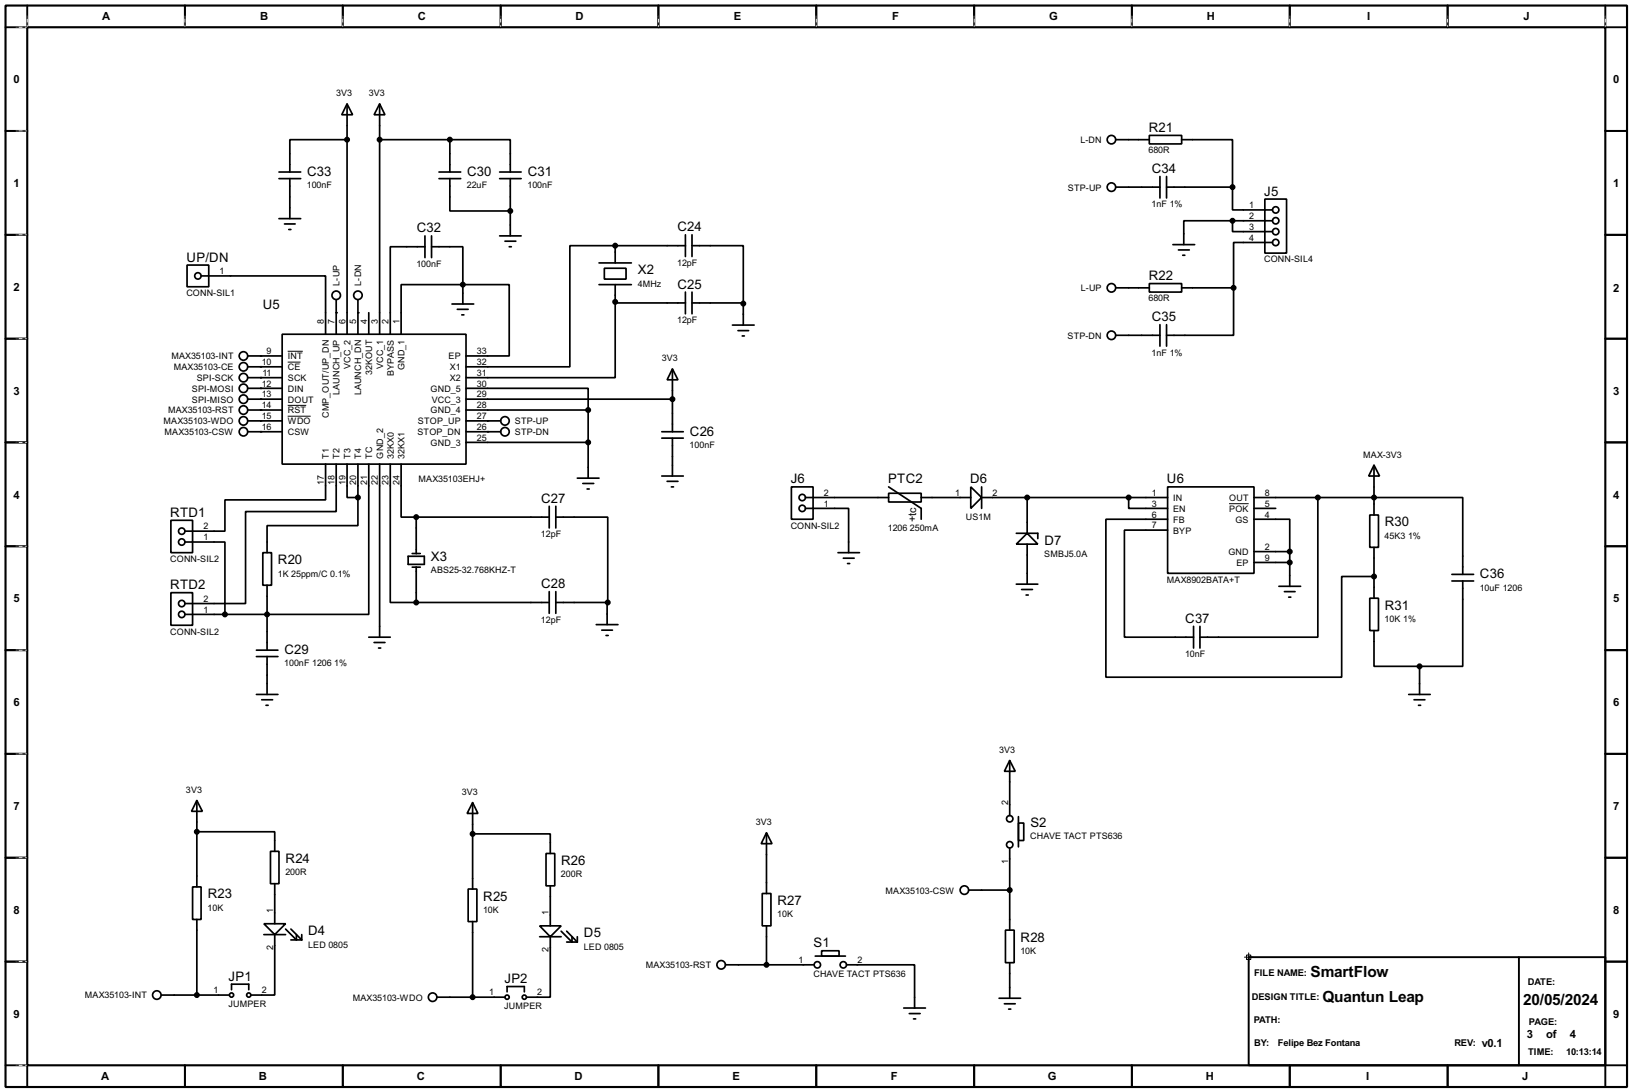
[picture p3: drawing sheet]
<svg xmlns="http://www.w3.org/2000/svg" width="383mm" height="256mm" viewBox="0 0 383 256" stroke-linecap="round" stroke-linejoin="round" font-family="sans-serif">
<path d="M1.3 1.3h381v254h-381zM6.4 6.4h370.8v243.8h-370.8z" fill="none" stroke="#000" stroke-width=".5"/>
<g fill="none" stroke="#000" stroke-width=".45">
<path d="M6.4 1.3v5.1h-5.1M43.5 1.3v5.1M80.6 1.3v5.1M117.7 1.3v5.1M154.7 1.3v5.1M191.8 1.3v5.1M228.9 1.3v5.1M266 1.3v5.1M303.1 1.3v5.1M340.2 1.3v5.1M377.2 1.3v5.1h5.1M1.3 30.8h5.1"/>
<path d="M377.2 30.8h5.1M1.3 55.2h5.1M377.2 55.2h5.1M1.3 79.6h5.1M377.2 79.6h5.1M1.3 103.9h5.1M377.2 103.9h5.1M1.3 128.3h5.1M377.2 128.3h5.1M1.3 152.7h5.1M377.2 152.7h5.1M1.3 177.1h5.1"/>
<path d="M377.2 177.1h5.1M1.3 201.5h5.1M377.2 201.5h5.1M1.3 225.9h5.1M293.4 224.8h83.8v25.4h-83.8zM356.9 224.8v25.4M377.2 225.9h5.1M1.3 250.2h5.1v5.1M43.5 250.2v5.1M80.6 250.2v5.1M117.7 250.2v5.1M154.7 250.2v5.1"/>
<path d="M191.8 250.2v5.1M228.9 250.2v5.1M266 250.2v5.1M303.1 250.2v5.1M340.2 250.2v5.1M382.3 250.2h-5.1v5.1"/>
</g>
<g fill="none" stroke="#fff" stroke-width=".23">
<path d="M3.9 6.4h2.3M6.4 3.9v2.3M43.5 3.9v2.3M80.6 3.9v2.3M117.7 3.9v2.3M154.7 3.9v2.3M191.8 3.9v2.3M228.9 3.9v2.3M266 3.9v2.3M303.1 3.9v2.3M340.2 3.9v2.3M377.2 3.9v2.3"/>
<path d="M3.9 30.8h2.3M3.9 55.2h2.3M3.9 79.6h2.3M3.9 103.9h2.3M3.9 128.3h2.3M3.9 152.7h2.3M3.9 177.1h2.3M3.9 201.5h2.3M3.9 225.9h2.3M3.9 250.2h2.3"/>
</g>
<g fill="none" stroke="#000" stroke-width=".23" stroke-dasharray=".5 1">
<path d="M3.9 6.4h2.3M6.4 3.9v2.3M43.5 3.9v2.3M80.6 3.9v2.3M117.7 3.9v2.3M154.7 3.9v2.3M191.8 3.9v2.3M228.9 3.9v2.3M266 3.9v2.3M303.1 3.9v2.3M340.2 3.9v2.3M377.2 3.9v2.3"/>
<path d="M3.9 30.8h2.3M3.9 55.2h2.3M3.9 79.6h2.3M3.9 103.9h2.3M3.9 128.3h2.3M3.9 152.7h2.3M3.9 177.1h2.3M3.9 201.5h2.3M3.9 225.9h2.3M3.9 250.2h2.3"/>
</g>
<path d="M67.6 82.5h3.6M67.6 85.1h3M67.6 95.2h4.4M67.6 97.8h5.4M288.8 118.3h4.6M292.4 224.8h2M292.9 224.3h1v1.1h-1zM293.4 223.8v2.1" fill="none" stroke="#000" stroke-width=".23"/>
<g fill="none" stroke="#000" stroke-width=".4">
<path d="M81.6 24.4l1.3 2.6h-2.6zM81.6 32.8h-13.5v7.6M81.6 24.4v54.1M89.2 24.4l1.3 2.6h-2.6zM89.2 32.8h16.5M89.2 24.4v54.1M105.7 32.8h14.2v7.6M105.7 32.8v7.6M262.2 32.8h7.9M270.1 31.8h7.6v2h-7.6zM277.7 32.8h11.9v11.2M65.6 42h5.1"/>
<path d="M65.6 40.4h5.1M65.6 51.4h5.1M66.9 52.6h2.5M67.9 53.9h.5M68.1 42v9.4M99.9 58h-8.2v20.5M99.9 55.4v5.1M101.4 58h7.4v8.9M101.4 55.4v5.1M103.2 42h5.1M103.2 40.4h5.1M105.7 42v7.6h14.2"/>
<path d="M117.4 42h5.1M117.4 40.4h5.1M117.4 55.4h5.1M118.7 56.7h2.5M119.7 58h.5M119.9 42v13.4M144.6 57.7h-10.7v28.5h-24.4M144.6 57.7v4.1M144.6 57.7h16.5M161.1 55.2v5.1M162.6 57.7h12.1v13.6M162.6 55.2v5.1"/>
<path d="M262.2 44h10.4M272.6 41.5v5M274.1 44h15.5M274.1 41.5v5M275.6 57.5h5.1M276.9 58.7h2.6M277.9 60h.5M289.6 51.9h-11.4v5.6M289.6 51.9v2.5h9.4M289.6 44v5.3h9.4M289.6 51.9h9.4M297.2 46.8h5.1v12.7h-5.1z"/>
<path d="M299 57h-9.1v10.6M44 62.3h5.1v5.1h-5.1zM47.3 64.8h29.2v13.7M66.3 78.5h43.2v30.5h-43.2zM79 70.4v8.1M84.1 70.4v8.1M86.7 73.5v5M106.2 71.4h5.1M107.5 72.7h2.5M108.5 74h.5M108.8 66.9h-14.5v11.6M108.8 66.9h10.9v16.7h-10.2"/>
<path d="M108.8 66.9v4.5M140.8 61.8h7.6M140.8 66.9h7.6M142 63h5.1v2.6h-5.1zM144.6 70.9v.3h16.5M144.6 70.9v17.8h-35.1M144.6 66.9v4M161.1 68.6v5.1M162.6 71.2h12.2l-.1 .1M162.6 68.6v5.1M172.1 76.4h5.1M173.4 77.7h2.5"/>
<path d="M174.4 78.9h.5M174.7 71.3v5.1M262.2 67.6h7.9M262.2 78.8h10.4M270.1 66.6h7.6v2h-7.6zM272.6 76.3v5M274.1 76.3v5M277.7 67.6h12.2M289.9 67.6v11.2h-15.8M58.2 93.8h8.1M58.2 96.3h8.1M58.2 98.9h8.1"/>
<path d="M58.2 83.6h8.1M58.2 86.2h8.1M58.2 88.7h8.1M58.2 91.2h8.1M109.5 91.2h28.7v5.1M109.5 93.8h48.5M109.5 96.3h28.7M109.5 98.9h8.2M138.2 96.3v16M158 86.7l1.3 2.5h-2.5zM158 86.7v14.7M58.2 101.4h8.1"/>
<path d="M76.5 109v8.4h-23.6v7.4h-9.4M79 109v11.2h-21.3v21.6h-14.2M81.6 109v7.9h2.5M84.1 116.9v6.6h-21.3v6.3M84.1 109v7.9M86.7 109v35.3h-43.2M89.2 109v40.7M91.7 109v32.5h6.1M94.3 109v12.5h3.5M109.5 103.9h28.7M109.5 101.4h8.2M129.1 118.9v5.1"/>
<path d="M130.6 118.9v5.1M135.7 112.3h5.1M137 113.6h2.5M138 114.9h.5M155.5 102.9h5.1M155.5 101.4h5.1M155.5 111.8h5.1M156.8 113.1h2.5M157.8 114.4h.5M158 102.9v8.9M186 114.4h5.1v7.6h-5.1zM189.3 119.4h10.1v10.4"/>
<path d="M189.3 116.9h19.5M208.8 115.9h7.7v2h-7.7zM208.8 114.4l7.7 5v2.6M216.5 116.9h11.6M228.1 114.4l2.6 2.5-2.6 2.5zM230.7 116.9h43.7M230.7 114.4v5M241.4 116.9v8.4M265.2 116.9v2.5h9.2M274.4 114.4h20.3v20.3h-20.3zM294.7 116.9h49v18M294.7 119.4h5.1"/>
<path d="M309.7 116.9v32.8h-27.7M322.9 109.3l1.3 2.5h-2.6zM322.9 109.3v11.7M40.2 122.2h5.1v7.6h-5.1zM40.2 139.2h5.1v7.7h-5.1zM43.5 127.3h9.4v17M61.8 129.8h2v7.7h-2zM62.8 137.5v15.2M95.9 130.7h3.8v1.9h-3.8zM96.9 133.2h1.9M96.9 130h1.9M97.8 121.5h31.3"/>
<path d="M97.8 121.5v8.5M97.8 133.2v8.3M129.1 139v5.1M130.6 121.5h12.2v20M130.6 139v5.1M196.9 129.8h5.1M198.2 131.1h2.5M199.2 132.4h.5M238.8 125.3h5.1v1.2M238.8 137.2h5.1M240.1 138.5h2.5M241.1 139.8h.5"/>
<path d="M241.4 125.3l2.5 2.5h-5.1zM241.4 127.8v9.4M274.4 122h-14.5v37.1h55.4v-23.7h7.6M274.4 124.5h-10.2v25.2h16.3M294.7 122h8.4v7.6M294.7 132.1h8.4M294.7 129.6h8.4M300.5 137.7h5.1M301.8 139h2.5M303.1 129.6v8.1M321.9 121h2v7.6h-2zM322.9 128.6v11.9"/>
<path d="M341.2 134.9h5.1M341.2 136.5h5.1M343.7 136.5v20h-10.1M60.3 154.2h5M60.3 152.7h5M62.8 154.2v8.9M86.7 149.7h5M87.9 150.9h2.6M89 152.2h.5M97.8 141.5h31.3M130.6 141.5h12.2M140.1 146.7h5.1"/>
<path d="M141.4 148h2.5M142.4 149.3h.5M142.8 141.5l-.1 .2v5M280.5 147.1v5.1M282 147.1v5.1M302.8 140.3h.5M321.9 140.5h2v7.6h-2zM322.9 148.1v8.4h10.7M333.6 156.5v6.6M60.3 163.1h5M61.5 164.4h2.6M62.5 165.7h.5"/>
<path d="M237.3 178.6l1.3 2.6h-2.6zM237.3 178.6v13M331 163.1h5.1M332.3 164.4h2.5M333.3 165.7h.5M46.3 188l1.3 2.6h-2.6zM46.3 195.4h18.3v4.6M46.3 188v20.3M63.6 200h2v7.6h-2zM111.1 188.5l1.2 2.6h-2.5zM111.1 195.9h18.2v4.6M111.1 188.5v20.3"/>
<path d="M180.1 195.6l1.3 2.6h-2.5zM180.1 195.6v14.3M237.3 199.2v19.3M239.3 193.3h1.3v4.1h-1.3zM239.3 191.8v7.1M45.3 208.3h2v7.7h-2zM46.3 216v17.7M62 217h5.1l-2.5 2.5zM62 219.5h5.1M64.6 219.5v14.2h-5.6M64.6 207.6v9.4M67.1 218.2l2.6 2.6v-1.3"/>
<path d="M68.4 218.2l2.5 2.6M70.9 219.5v1.3M110 208.8h2.1v7.7h-2.1zM111.1 216.5v17.7M126.8 217.5h5.1l-2.6 2.5zM128.3 200.5h2.1v7.6h-2.1zM129.3 208.1v9.4M131.9 218.7l2.5 2.6v-1.3M133.2 218.7l2.5 2.6M179.1 209.9h2.1v7.6h-2.1zM180.1 217.5v9.1M227.6 209.1h9.7"/>
<path d="M236.3 218.5h2v7.6h-2zM37.9 233.7h16M54.4 232.5v-1.3h4.1v1.3M68.4 220.8h2.5M102.7 234.2h16M119.2 233v-1.3h4v1.3M126.8 220h5.1M129.3 220v14.2h-5.5M133.2 221.3h2.5M135.7 220v1.3M170.5 226.6h20.8M191.6 224.6h7.1"/>
<path d="M193.1 223.3h4.1v1.3h-4.1zM198.9 226.6h16v10.2M212.4 236.8h5.1M213.7 238.1h2.5M214.7 239.3h.5M234.8 234.5h5M236 235.8h2.6M237 237h.5M237.3 226.1v8.4"/>
<circle cx="261.1" cy="32.8" r="1"/>
<circle cx="261.1" cy="44" r="1"/>
<circle cx="299.7" cy="57" r=".75"/>
<circle cx="299.7" cy="54.4" r=".75"/>
<circle cx="299.7" cy="51.9" r=".75"/>
<circle cx="299.7" cy="49.3" r=".75"/>
<circle cx="46.5" cy="64.8" r=".75"/>
<circle cx="79" cy="69.4" r="1"/>
<circle cx="84.1" cy="69.4" r="1"/>
<circle cx="261.1" cy="67.6" r="1"/>
<circle cx="261.1" cy="78.8" r="1"/>
<circle cx="57.2" cy="88.7" r="1"/>
<circle cx="57.2" cy="91.2" r="1"/>
<circle cx="57.2" cy="96.3" r="1"/>
<circle cx="57.2" cy="98.9" r="1"/>
<circle cx="57.2" cy="83.6" r="1"/>
<circle cx="57.2" cy="86.2" r="1"/>
<circle cx="57.2" cy="93.8" r="1"/>
<circle cx="118.6" cy="98.9" r="1"/>
<circle cx="57.2" cy="101.4" r="1"/>
<circle cx="118.6" cy="101.4" r="1"/>
<circle cx="188.5" cy="116.9" r=".75"/>
<circle cx="188.5" cy="119.4" r=".75"/>
<circle cx="42.7" cy="124.8" r=".75"/>
<circle cx="42.7" cy="127.3" r=".75"/>
<circle cx="42.7" cy="144.3" r=".75"/>
<circle cx="42.7" cy="141.8" r=".75"/>
<circle cx="237.2" cy="198.4" r=".75"/>
<circle cx="237.2" cy="192.3" r=".75"/>
<circle cx="226.6" cy="209.1" r="1"/>
<circle cx="36.8" cy="233.7" r="1"/>
<circle cx="54.4" cy="233.7" r=".5"/>
<circle cx="58.4" cy="233.7" r=".5"/>
<circle cx="101.6" cy="234.2" r="1"/>
<circle cx="119.1" cy="234.2" r=".5"/>
<circle cx="123.2" cy="234.2" r=".5"/>
<circle cx="169.4" cy="226.6" r="1"/>
<circle cx="192" cy="226.6" r=".75"/>
<circle cx="198.1" cy="226.6" r=".75"/>
</g>
<g fill="#000">
<circle cx="79" cy="73.5" r=".2"/>
<circle cx="84.1" cy="73.5" r=".2"/>
<circle cx="61.3" cy="91.2" r=".2"/>
<circle cx="61.3" cy="98.9" r=".2"/>
<circle cx="61.3" cy="86.2" r=".2"/>
<circle cx="61.3" cy="88.7" r=".2"/>
<circle cx="61.3" cy="96.3" r=".2"/>
<circle cx="61.3" cy="83.6" r=".2"/>
<circle cx="61.3" cy="93.8" r=".2"/>
<circle cx="114.6" cy="98.9" r=".2"/>
<circle cx="61.3" cy="101.4" r=".2"/>
<circle cx="114.6" cy="101.4" r=".2"/>
</g>
<g fill="#000" stroke="#000" stroke-width=".4">
<circle cx="81.5" cy="32.8" r=".5"/>
<circle cx="89.2" cy="32.8" r=".5"/>
<circle cx="105.7" cy="32.8" r=".5"/>
<circle cx="119.9" cy="49.6" r=".5"/>
<circle cx="144.5" cy="57.7" r=".5"/>
<circle cx="289.6" cy="51.9" r=".5"/>
<circle cx="289.6" cy="44" r=".5"/>
<circle cx="108.7" cy="66.9" r=".5"/>
<circle cx="144.5" cy="70.9" r=".5"/>
<circle cx="174.6" cy="71.3" r=".5"/>
<circle cx="289.8" cy="67.6" r=".5"/>
<circle cx="138.2" cy="96.3" r=".5"/>
<circle cx="158" cy="93.8" r=".5"/>
<circle cx="84.1" cy="116.9" r=".5"/>
<circle cx="138.2" cy="103.9" r=".5"/>
<circle cx="241.3" cy="116.9" r=".5"/>
<circle cx="265.2" cy="116.9" r=".5"/>
<circle cx="309.6" cy="116.9" r=".5"/>
<circle cx="322.8" cy="116.9" r=".5"/>
<circle cx="97.8" cy="121.5" r=".5"/>
<circle cx="303" cy="132.1" r=".5"/>
<circle cx="303" cy="129.6" r=".5"/>
<circle cx="322.8" cy="135.4" r=".5"/>
<circle cx="52.8" cy="144.3" r=".5"/>
<circle cx="62.7" cy="144.3" r=".5"/>
<circle cx="97.8" cy="141.5" r=".5"/>
<circle cx="142.8" cy="141.5" r=".5"/>
<circle cx="333.5" cy="156.5" r=".5"/>
<circle cx="46.2" cy="195.4" r=".5"/>
<circle cx="111" cy="195.9" r=".5"/>
<circle cx="237.2" cy="209.1" r=".5"/>
<circle cx="46.2" cy="233.7" r=".5"/>
<circle cx="111" cy="234.2" r=".5"/>
<circle cx="180.1" cy="226.6" r=".5"/>
</g>
<g font-size="4.1">
<text x="308" y="229.5">SmartFlow</text>
<text x="310.7" y="235.4">Quantun Leap</text>
<text x="357.9" y="236.1">20/05/2024</text>
</g>
<g font-size="3.5">
<text x="269.9" y="31">R21</text>
<text x="72.2" y="41.3">C33</text>
<text x="109.8" y="41.3">C30</text>
<text x="124" y="41.3">C31</text>
<text x="270.7" y="40.6">C34</text>
<text x="297.1" y="45.9">J5</text>
<text x="97.9" y="54.6">C32</text>
<text x="159.2" y="54.3">C24</text>
<text x="43.8" y="61.4">UP/DN</text>
<text x="149.9" y="64.5">X2</text>
<text x="269.9" y="65.7">R22</text>
<text x="159.2" y="67.8">C25</text>
<text x="61.8" y="72.7">U5</text>
<text x="270.7" y="75.5">C35</text>
<text x="162.1" y="102.3">C26</text>
<text x="185.8" y="113.6">J6</text>
<text x="208.7" y="113.6">PTC2</text>
<text x="228" y="113.6">D6</text>
<text x="274.2" y="113.6">U6</text>
<text x="127.2" y="118.1">C27</text>
<text x="40" y="121.4">RTD1</text>
<text x="325.4" y="123.7">R30</text>
<text x="101.3" y="131.8">X3</text>
<text x="245.4" y="128">D7</text>
<text x="65.3" y="132.5">R20</text>
<text x="347.8" y="135.8">C36</text>
<text x="40" y="138.4">RTD2</text>
<text x="127.2" y="138.2">C28</text>
<text x="325.4" y="143.2">R31</text>
<text x="278.5" y="146.3">C37</text>
<text x="66.9" y="153.6">C29</text>
<text x="242.1" y="194.3">S2</text>
<text x="67.1" y="202.6">R24</text>
<text x="131.9" y="203.2">R26</text>
<text x="48.8" y="211">R23</text>
<text x="113.6" y="211.5">R25</text>
<text x="182.7" y="212.6">R27</text>
<text x="72.4" y="219.7">D4</text>
<text x="137.2" y="220.2">D5</text>
<text x="239.8" y="221.2">R28</text>
<text x="191.2" y="222.5">S1</text>
<text x="53.7" y="230.4">JP1</text>
<text x="118.5" y="230.9">JP2</text>
</g>
<g font-size="3">
<text x="24" y="4.6">A</text>
<text x="61.1" y="4.6">B</text>
<text x="98.2" y="4.6">C</text>
<text x="135.2" y="4.6">D</text>
<text x="172.4" y="4.6">E</text>
<text x="209.6" y="4.6">F</text>
<text x="246.5" y="4.6">G</text>
<text x="283.6" y="4.6">H</text>
<text x="321.2" y="4.6">I</text>
<text x="358" y="4.6">J</text>
<text x="3.2" y="19.5">0</text>
<text x="379.1" y="19.5">0</text>
<text x="3.2" y="44">1</text>
<text x="379.1" y="44">1</text>
<text x="3.2" y="68.4">2</text>
<text x="379.1" y="68.6">2</text>
<text x="3.2" y="92.7">3</text>
<text x="379.1" y="92.7">3</text>
<text x="3.2" y="117.1">4</text>
<text x="379.1" y="117.1">4</text>
<text x="3.2" y="141.5">5</text>
<text x="379.1" y="141.5">5</text>
<text x="3.2" y="165.9">6</text>
<text x="379.1" y="165.9">6</text>
<text x="3.2" y="190.3">7</text>
<text x="379.1" y="190.3">7</text>
<text x="3.2" y="214.7">8</text>
<text x="379.1" y="214.7">8</text>
<text x="3.2" y="239.1">9</text>
<text x="379.1" y="239.1">9</text>
<text x="348.2" y="246">v0.1</text>
<text x="358.8" y="243.9">3</text>
<text x="363.3" y="243.9">of</text>
<text x="368.9" y="243.9">4</text>
<text x="23.8" y="253.8">A</text>
<text x="60.8" y="253.8">B</text>
<text x="97.9" y="253.8">C</text>
<text x="135" y="253.8">D</text>
<text x="172.1" y="253.8">E</text>
<text x="209.3" y="253.8">F</text>
<text x="246.2" y="253.8">G</text>
<text x="283.3" y="253.8">H</text>
<text x="321" y="253.8">I</text>
<text x="357.7" y="253.8">J</text>
</g>
<text font-size="2.9" x="215.3" y="122.5" transform="rotate(-90 215.3 122.5)">+tc</text>
<g font-size="2.5">
<text x="294.7" y="229.3">FILE NAME:</text>
<text x="359" y="231.3">DATE:</text>
<text x="294.1" y="234.9">DESIGN TITLE:</text>
<text x="294.6" y="240.2">PATH:</text>
<text x="294.7" y="245.8">BY:</text>
<text x="300.3" y="245.8">Felipe Bez Fontana</text>
<text x="341.7" y="245.8">REV:</text>
<text x="359.2" y="240.7">PAGE:</text>
<text x="359" y="247.8">TIME:</text>
<text x="368" y="247.8">10:13:14</text>
</g>
<g font-size="2.4">
<text x="79" y="22.6">3V3</text>
<text x="86.7" y="22.6">3V3</text>
<text x="253.9" y="33.6">L-DN</text>
<text x="269.9" y="36">680R</text>
<text x="72.1" y="44.3">100nF</text>
<text x="109.7" y="44.3">22uF</text>
<text x="124" y="44.3">100nF</text>
<text x="250.9" y="44.8">STP-UP</text>
<text x="270.6" y="48.7">1nF 1%</text>
<text x="293.5" y="48.9">1</text>
<text x="293.5" y="51.5">2</text>
<text x="293.5" y="54">3</text>
<text x="293.5" y="56.5">4</text>
<text x="51.6" y="64.4">1</text>
<text x="97.9" y="62.7">100nF</text>
<text x="159.1" y="62.4">12pF</text>
<text x="297" y="61.7">CONN-SIL4</text>
<text x="43.8" y="69.5">CONN-SIL1</text>
<text x="79.8" y="67.1" transform="rotate(-90 79.8 67.1)">L-UP</text>
<text x="84.9" y="67.1" transform="rotate(-90 84.9 67.1)">L-DN</text>
<text x="149.9" y="67.4">4MHz</text>
<text x="254" y="68.4">L-UP</text>
<text x="269.9" y="70.8">680R</text>
<text x="76.1" y="76" transform="rotate(-90 76.1 76)">8</text>
<text x="78.6" y="76" transform="rotate(-90 78.6 76)">7</text>
<text x="81.1" y="76" transform="rotate(-90 81.1 76)">6</text>
<text x="83.7" y="76" transform="rotate(-90 83.7 76)">5</text>
<text x="86.3" y="76" transform="rotate(-90 86.3 76)">4</text>
<text x="88.8" y="76" transform="rotate(-90 88.8 76)">3</text>
<text x="91.3" y="76" transform="rotate(-90 91.3 76)">2</text>
<text x="93.8" y="76" transform="rotate(-90 93.8 76)">1</text>
<text x="159.1" y="75.9">12pF</text>
<text x="62.7" y="83.2">9</text>
<text x="112.1" y="83.2">33</text>
<text x="250.8" y="79.6">STP-DN</text>
<text x="270.6" y="83.5">1nF 1%</text>
<text x="40.3" y="84.4">MAX35103-INT</text>
<text x="40.8" y="87">MAX35103-CE</text>
<text x="46.2" y="89.5">SPI-SCK</text>
<text x="61.5" y="85.7">10</text>
<text x="61.7" y="88.3">11</text>
<text x="67.6" y="84.4">INT</text>
<text x="67.6" y="87">CE</text>
<text x="67.6" y="89.5">SCK</text>
<text x="82.4" y="86.6" transform="rotate(-90 82.4 86.6)">VCC_2</text>
<text x="87.5" y="88.2" transform="rotate(-90 87.5 88.2)">32KOUT</text>
<text x="90" y="86.6" transform="rotate(-90 90 86.6)">VCC_1</text>
<text x="92.5" y="88.3" transform="rotate(-90 92.5 88.3)">BYPASS</text>
<text x="95.1" y="86.9" transform="rotate(-90 95.1 86.9)">GND_1</text>
<text x="105.4" y="84.4">EP</text>
<text x="105.7" y="87">X1</text>
<text x="105.7" y="89.5">X2</text>
<text x="112.1" y="85.7">32</text>
<text x="112.1" y="88.3">31</text>
<text x="155.5" y="84.9">3V3</text>
<text x="45.1" y="92">SPI-MOSI</text>
<text x="45.1" y="94.5">SPI-MISO</text>
<text x="61.5" y="90.8">12</text>
<text x="61.5" y="93.4">13</text>
<text x="61.5" y="95.9">14</text>
<text x="67.6" y="92">DIN</text>
<text x="67.6" y="94.5">DOUT</text>
<text x="79.8" y="92.8" transform="rotate(-90 79.8 92.8)">LAUNCH_UP</text>
<text x="84.9" y="92.9" transform="rotate(-90 84.9 92.9)">LAUNCH_DN</text>
<text x="101.2" y="92">GND_5</text>
<text x="101.4" y="94.5">VCC_3</text>
<text x="112.1" y="90.8">30</text>
<text x="112.1" y="93.4">29</text>
<text x="112.1" y="95.9">28</text>
<text x="38.4" y="99.7">MAX35103-WDO</text>
<text x="39.5" y="97.1">MAX35103-RST</text>
<text x="61.5" y="98.5">15</text>
<text x="61.5" y="101">16</text>
<text x="67.6" y="97.1">RST</text>
<text x="67.6" y="99.7">WDO</text>
<text x="77.3" y="98.2" transform="rotate(-90 77.3 98.2)">CMP_OUT/UP_DN</text>
<text x="98.2" y="99.7">STOP_UP</text>
<text x="101.2" y="97.1">GND_4</text>
<text x="112.1" y="98.5">27</text>
<text x="112.1" y="101">26</text>
<text x="121" y="99.7">STP-UP</text>
<text x="38.7" y="102.2">MAX35103-CSW</text>
<text x="67.6" y="102.2">CSW</text>
<text x="77.3" y="107.7" transform="rotate(-90 77.3 107.7)">T1</text>
<text x="79.8" y="107.7" transform="rotate(-90 79.8 107.7)">T2</text>
<text x="82.4" y="107.7" transform="rotate(-90 82.4 107.7)">T3</text>
<text x="84.9" y="107.7" transform="rotate(-90 84.9 107.7)">T4</text>
<text x="87.5" y="107.7" transform="rotate(-90 87.5 107.7)">TC</text>
<text x="90" y="107.7" transform="rotate(-90 90 107.7)">GND_2</text>
<text x="92.5" y="107.8" transform="rotate(-90 92.5 107.8)">32KX0</text>
<text x="95.1" y="107.8" transform="rotate(-90 95.1 107.8)">32KX1</text>
<text x="98.1" y="102.2">STOP_DN</text>
<text x="101.2" y="104.7">GND_3</text>
<text x="112.1" y="103.5">25</text>
<text x="121" y="102.2">STP-DN</text>
<text x="162.1" y="105.2">100nF</text>
<text x="320.3" y="107.5">MAX-3V3</text>
<text x="76.1" y="113.9" transform="rotate(-90 76.1 113.9)">17</text>
<text x="78.6" y="113.9" transform="rotate(-90 78.6 113.9)">18</text>
<text x="81.2" y="113.9" transform="rotate(-90 81.2 113.9)">19</text>
<text x="83.7" y="113.8" transform="rotate(-90 83.7 113.8)">20</text>
<text x="86.3" y="113.9" transform="rotate(-90 86.3 113.9)">21</text>
<text x="88.8" y="113.9" transform="rotate(-90 88.8 113.9)">22</text>
<text x="91.3" y="113.9" transform="rotate(-90 91.3 113.9)">23</text>
<text x="93.8" y="113.9" transform="rotate(-90 93.8 113.9)">24</text>
<text x="98.3" y="113.3">MAX35103EHJ+</text>
<text x="193.6" y="119">1</text>
<text x="193.6" y="116.5">2</text>
<text x="224.5" y="116.5">1</text>
<text x="233.2" y="116.5">2</text>
<text x="270.7" y="119">3</text>
<text x="270.7" y="116.5">1</text>
<text x="275.6" y="117.7">IN</text>
<text x="288.8" y="117.7">OUT</text>
<text x="297.2" y="119">5</text>
<text x="297.2" y="116.5">8</text>
<text x="47.8" y="124.4">2</text>
<text x="185.8" y="124.2">CONN-SIL2</text>
<text x="208.6" y="124.6">1206</text>
<text x="213.8" y="124.6">250mA</text>
<text x="226.9" y="122.1">US1M</text>
<text x="270.7" y="124.1">7</text>
<text x="270.7" y="121.6">6</text>
<text x="275.6" y="125.3">BYP</text>
<text x="275.6" y="120.2">EN</text>
<text x="275.6" y="122.8">FB</text>
<text x="288.8" y="120.2">POK</text>
<text x="290.3" y="122.8">GS</text>
<text x="297.2" y="121.6">4</text>
<text x="47.8" y="126.9">1</text>
<text x="127.1" y="126.2">12pF</text>
<text x="245.4" y="130.9">SMBJ5.0A</text>
<text x="288.6" y="130.4">GND</text>
<text x="297.2" y="131.7">9</text>
<text x="297.2" y="129.2">2</text>
<text x="325.4" y="126.6">45K3</text>
<text x="330.9" y="126.6">1%</text>
<text x="40" y="132.1">CONN-SIL2</text>
<text x="65.3" y="135.5">1K 25ppm/C 0.1%</text>
<text x="101.2" y="134.7">ABS25-32.768KHZ-T</text>
<text x="274.2" y="136.9">MAX8902BATA+T</text>
<text x="290.5" y="132.9">EP</text>
<text x="47.8" y="143.9">1</text>
<text x="47.8" y="141.4">2</text>
<text x="347.7" y="138.8">10uF 1206</text>
<text x="40" y="149.1">CONN-SIL2</text>
<text x="127.1" y="146.3">12pF</text>
<text x="325.4" y="146.1">10K 1%</text>
<text x="278.5" y="154.4">10nF</text>
<text x="66.8" y="156.5">100nF 1206</text>
<text x="78.6" y="156.5">1%</text>
<text x="234.8" y="176.9">3V3</text>
<text x="43.7" y="186.3">3V3</text>
<text x="108.5" y="186.8">3V3</text>
<text x="236.9" y="189" transform="rotate(-90 236.9 189)">2</text>
<text x="177.6" y="193.9">3V3</text>
<text x="242.1" y="197.2">CHAVE TACT PTS636</text>
<text x="236.9" y="202.9" transform="rotate(-90 236.9 202.9)">1</text>
<text x="67.1" y="205.6">200R</text>
<text x="131.8" y="206.1">200R</text>
<text x="208.1" y="209.9">MAX35103-CSW</text>
<text x="48.8" y="213.9">10K</text>
<text x="64.2" y="214.4" transform="rotate(-90 64.2 214.4)">1</text>
<text x="113.5" y="214.4">10K</text>
<text x="128.9" y="214.9" transform="rotate(-90 128.9 214.9)">1</text>
<text x="182.6" y="215.5">10K</text>
<text x="64.2" y="223.2" transform="rotate(-90 64.2 223.2)">2</text>
<text x="72.4" y="222.6">LED 0805</text>
<text x="128.9" y="223.7" transform="rotate(-90 128.9 223.7)">2</text>
<text x="137.2" y="223.1">LED 0805</text>
<text x="151.7" y="227.4">MAX35103-RST</text>
<text x="187.6" y="226.2">1</text>
<text x="201.4" y="226.2">2</text>
<text x="239.8" y="224.1">10K</text>
<text x="50.2" y="233.3">1</text>
<text x="61.5" y="233.3">2</text>
<text x="115" y="233.8">1</text>
<text x="126.3" y="233.8">2</text>
<text x="191.1" y="229.6">CHAVE TACT PTS636</text>
<text x="19.9" y="234.5">MAX35103-INT</text>
<text x="53.7" y="236.4">JUMPER</text>
<text x="82.9" y="235">MAX35103-WDO</text>
<text x="118.5" y="237">JUMPER</text>
</g>
</svg>
